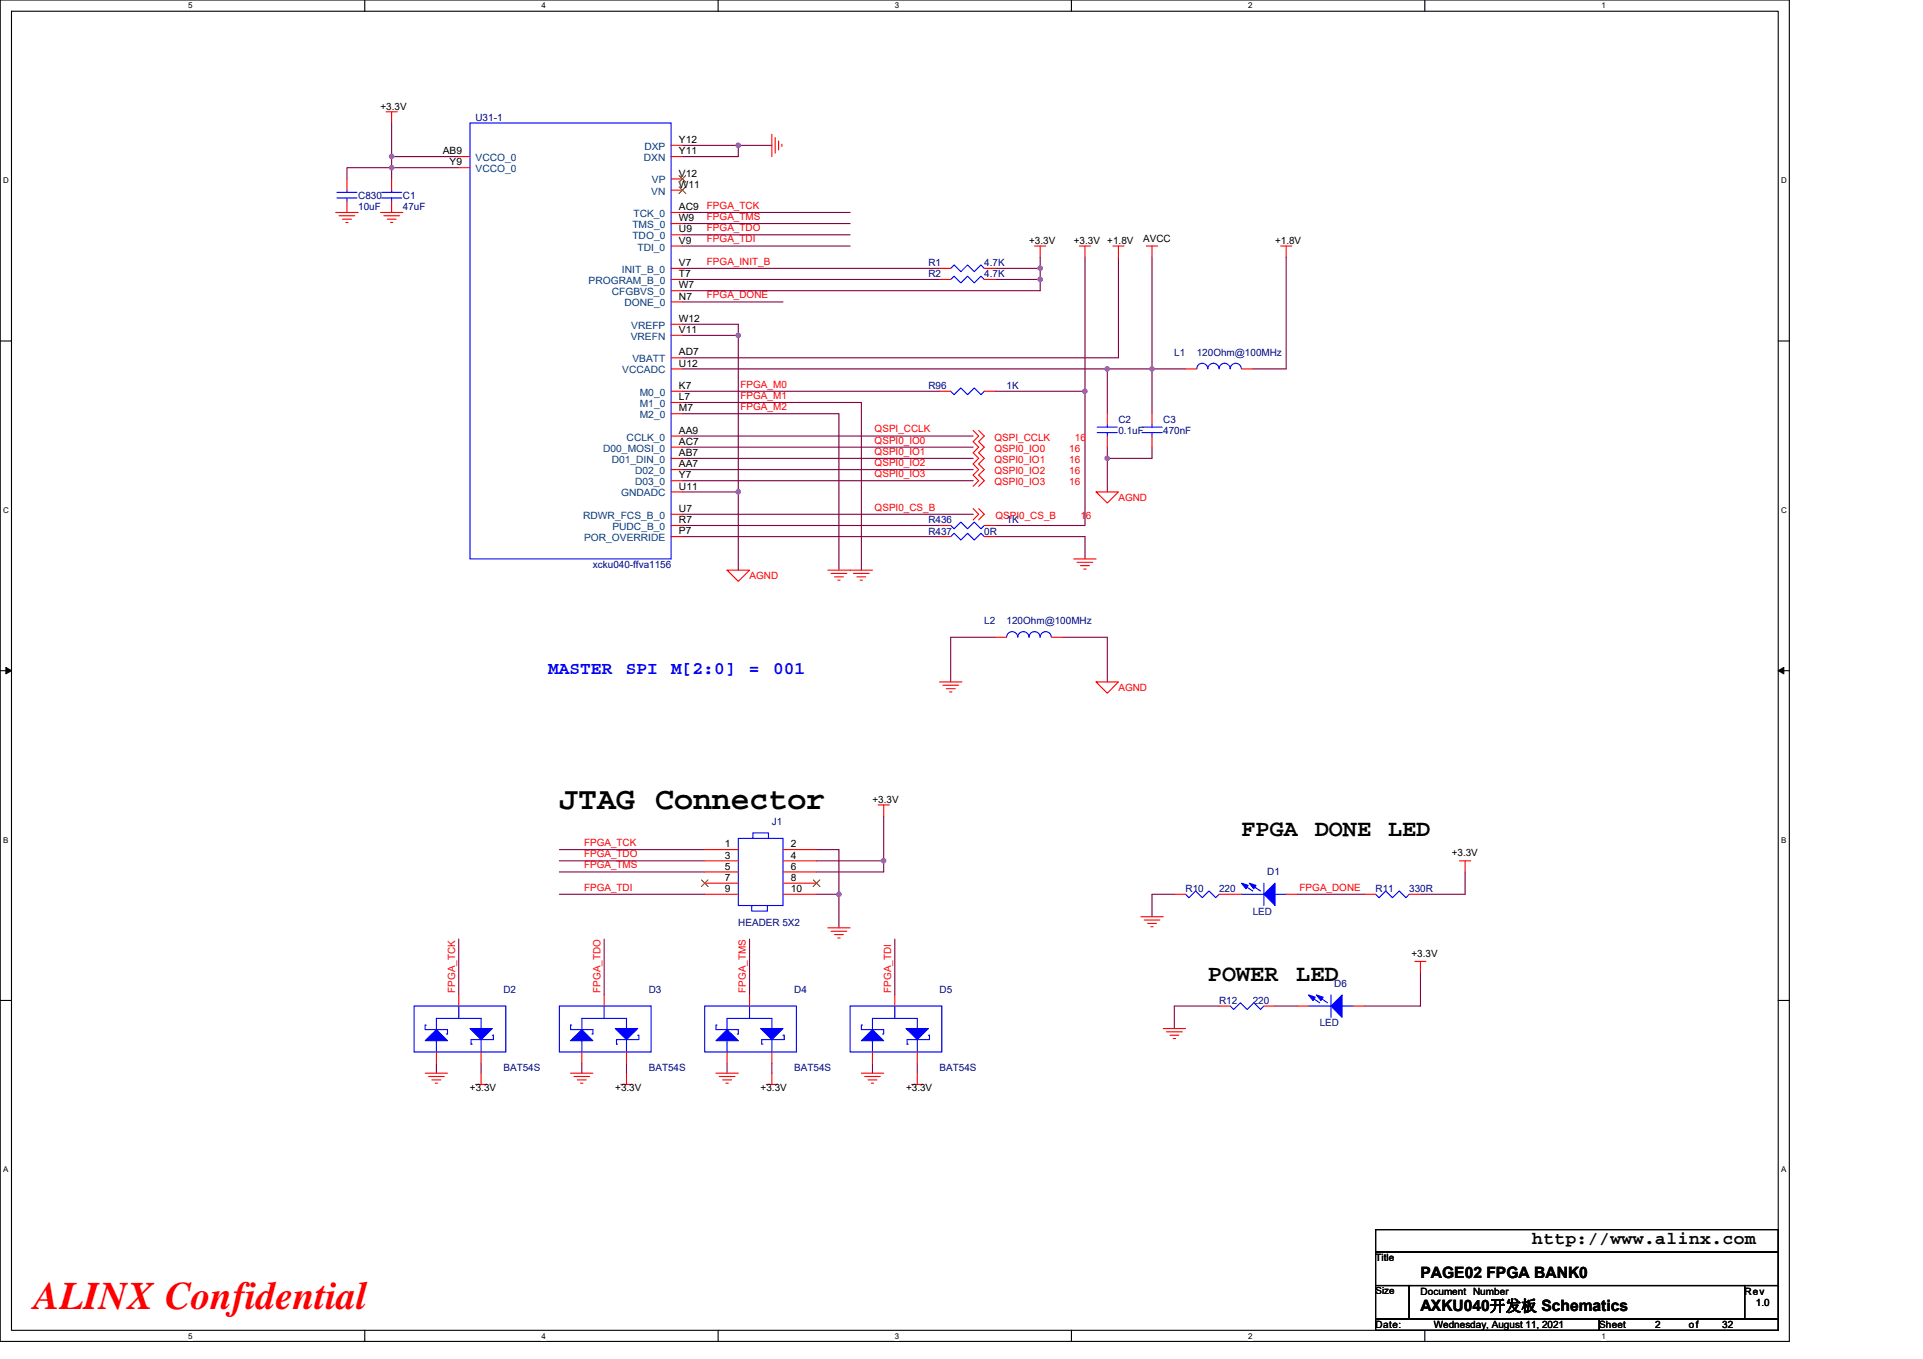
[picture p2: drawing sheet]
<svg xmlns="http://www.w3.org/2000/svg" width="297mm" height="210mm" viewBox="0 0 297 210" stroke-linecap="round" stroke-linejoin="round" font-family="sans-serif">
<path d="M0 0h276.4v207.3h-276.4zM1.8 1.7h272.9v203.8h-272.9z" fill="none" stroke="#000" stroke-width=".17"/>
<g fill="#fff">
<path d="M29.1 .2h.6v1.4h-.6z"/>
<path d="M29.1 205.7h.6v1.4h-.6z"/>
</g>
<path d="M56.3 0v1.7M56.3 205.5v1.8" fill="none" stroke="#000" stroke-width=".17"/>
<g fill="#fff">
<path d="M83.6 .2h.7v1.4h-.7z"/>
<path d="M83.6 205.7h.7v1.4h-.7z"/>
</g>
<path d="M110.9 0v1.7M110.9 205.5v1.8" fill="none" stroke="#000" stroke-width=".17"/>
<g fill="#fff">
<path d="M138.2 .2h.7v1.4h-.7z"/>
<path d="M138.2 205.7h.7v1.4h-.7z"/>
</g>
<path d="M165.5 0v1.7M165.5 205.5v1.8" fill="none" stroke="#000" stroke-width=".17"/>
<g fill="#fff">
<path d="M192.8 .2h.6v1.4h-.6z"/>
<path d="M192.8 205.7h.6v1.4h-.6z"/>
</g>
<path d="M220.1 0v1.7M220.1 205.5v1.8" fill="none" stroke="#000" stroke-width=".17"/>
<g fill="#fff">
<path d="M247.4 .2h.6v1.4h-.6z"/>
<path d="M247.4 205.7h.6v1.4h-.6z"/>
<path d="M.5 27.2h.8v1.4h-.8z"/>
<path d="M275.1 27.2h.9v1.4h-.9z"/>
<path d="M.5 78.1h.8v1.4h-.8z"/>
<path d="M275.1 78.1h.9v1.4h-.9z"/>
</g>
<path d="M0 52.7h1.8M274.7 52.7h1.7" fill="none" stroke="#000" stroke-width=".17"/>
<g fill="#fff">
<path d="M.5 129.1h.8v1.4h-.8z"/>
<path d="M275.1 129.1h.8v1.4h-.8z"/>
</g>
<path d="M0 103.6h1.8M274.7 103.6h1.7" fill="none" stroke="#000" stroke-width=".17"/>
<path d="M.9 103.1l.9 .5-.9 .5zM274.7 103.6l.8-.5v1z" fill="#000" stroke="#000" stroke-width=".15"/>
<g fill="#fff">
<path d="M.5 180h.8v1.4h-.8z"/>
<path d="M275.1 180h.8v1.4h-.8z"/>
</g>
<path d="M0 154.6h1.8M274.7 154.6h1.7M212.5 190h62.2v3.5h-62.2zM212.5 193.5h62.2v5.1h-62.2zM212.5 198.6h5.2v5.2h-5.2zM217.7 198.6h51.8v5.2h-51.8zM269.5 198.6h5.2v5.2h-5.2zM212.5 203.8h34.5v1.7h-34.5zM247 203.8h27.7v1.7h-27.7z" fill="none" stroke="#000" stroke-width=".17"/>
<g fill="none" stroke="#800040" stroke-width=".17">
<path d="M60.5 19v5.2M60.5 25.9h10.4M60.5 24.2v1.7M60.5 25.9v1.7M60.5 25.9h-6.9v1.7M60.5 24.2h10.4M105.4 36.3h25.9M105.4 32.8h25.9M105.4 34.5h25.9M105.4 22.5h8.6M105.4 38h25.9M114 22.5v1.7h-8.6"/>
<path d="M114 22.5h5.2M160.7 39.7v1.8M167.6 39.7v20.8M172.8 39.7v15.6h-67.4M177.9 39.7v17.3h5.2M198.7 39.7v17.3h-5.2M105.4 50.1h8.6v1.7M105.4 43.2h39.7M105.4 41.5h39.7M105.4 46.7h15.5M105.4 51.8h8.6M105.4 57h65.6v6.9"/>
<path d="M114 51.8v24.2M153.8 41.5h6.9M153.8 43.2h6.9M160.7 41.5v1.7M160.7 43.2v1.7h-55.3M171 57h6.9v6.9M105.4 76h8.6v12.1M105.4 62.2h27.7v25.9M105.4 69.1h44.9M105.4 70.8h44.9M105.4 72.6h44.9M105.4 74.3h44.9"/>
<path d="M105.4 79.5h44.9M105.4 67.4h44.9M105.4 63.9h24.2v24.2M105.4 60.5h39.7M153.8 60.5h13.8M167.6 60.5v20.7h-13.8M171 69.1v1.7M171 70.8v5.2M177.9 69.1v1.7h-6.9M105.4 81.2h39.7M105.4 82.9h39.7M153.8 98.5h-6.9v6.9"/>
<path d="M153.8 82.9h13.8v3.5M164.1 98.5h6.9v6.9M86.4 131.3h22.5M86.4 133h22.5M86.4 134.7h22.5M86.4 138.2h22.5M126.1 133h10.4M126.1 131.3h3.5v6.9M126.1 138.2h3.5M129.6 138.2v5.2M136.5 133v1.7h-10.4M136.5 126.1v6.9"/>
<path d="M181.4 138.2h-3.5v3.4M200.4 138.2h10.4M226.3 134.7v3.5h-6.9M70.9 145.1v8.6M93.3 145.1v8.6M115.8 145.1v8.6M138.2 145.1v8.6M188.3 155.4h-6.9v3.5M197 155.4h3.4M219.4 150.3v5.1h-8.6M67.4 164.3v1.5M74.3 164.3v1.5"/>
<path d="M89.9 164.3v1.5M96.8 164.3v1.5M112.3 164.3v1.5M119.2 164.3v1.5M134.8 164.3v1.5M141.7 164.3v1.5"/>
</g>
<g fill="#f0f" stroke="#f0f" stroke-width=".17">
<circle cx="114" cy="76" r=".34"/>
<circle cx="114" cy="51.8" r=".34"/>
<circle cx="171" cy="57" r=".34"/>
<circle cx="177.9" cy="57" r=".34"/>
<circle cx="60.5" cy="24.2" r=".34"/>
<circle cx="60.5" cy="25.9" r=".34"/>
<circle cx="129.6" cy="138.2" r=".34"/>
<circle cx="136.5" cy="133" r=".34"/>
<circle cx="171" cy="70.8" r=".33"/>
<circle cx="167.6" cy="60.4" r=".34"/>
<circle cx="114" cy="22.5" r=".34"/>
<circle cx="160.7" cy="41.4" r=".34"/>
<circle cx="160.7" cy="43.2" r=".34"/>
</g>
<g fill="none" stroke="#f00" stroke-width=".17">
<path d="M59.6 17.3h1.8M60.5 17.3v1.7M51.9 32.8h3.4M52.4 33.3h2.4M52.9 33.9h1.4M53.4 34.4h.4M53.6 27.6v1.8M53.6 31.1v1.7M58.8 32.8h3.4M59.3 33.3h2.4M59.8 33.9h1.4M60.3 34.4h.4"/>
<path d="M60.5 27.6v1.8M60.5 31.1v1.7M70.9 24.2h1.7M70.9 25.9h1.7M103.7 32.8h1.7M103.7 36.3h1.7M103.7 38h1.7M103.7 34.5h1.7M103.7 24.2h1.7M103.7 22.5h1.7M103.7 29.4h1.7M103.7 27.6h1.7"/>
<path d="M119.2 20.7v3.5M119.7 21.3v2.4M120.3 21.8v1.4M120.8 22.3v.3M159.8 38h1.7M160.7 38v1.7M166.7 38h1.7M167.6 38v1.7M171.9 38h1.7M172.8 38v1.7M177.1 38h1.7M177.9 38v1.7"/>
<path d="M197.8 38h1.7M198.7 38v1.7M103.7 55.3h1.7M103.7 46.7h1.7M103.7 43.2h1.7M103.7 57h1.7M103.7 51.8h1.7M103.7 41.5h1.7M103.7 50.1h1.7M103.7 44.9h1.7M145.1 43.2h1.8M145.1 41.5h1.8"/>
<path d="M152 43.2h1.8M152 41.5h1.8M183.1 57h1.8M191.8 57h1.7M103.7 72.6h1.7M103.7 67.4h1.7M103.7 70.8h1.7M103.7 69.1h1.7M103.7 60.5h1.7M103.7 62.2h1.7M103.7 63.9h1.7M103.7 76h1.7"/>
<path d="M103.7 79.5h1.7M103.7 74.3h1.7M145.1 60.5h1.8M150.3 66.5l.9 .9-.9 .8 .9 .9-.9 .9 .9 .8-.9 .9 .9 .9-.9 .8 .9 .9-.9 .8M150.3 78.6l.9 .9-.9 .8M151.2 66.5l.8 .9-.8 .8 .8 .9-.8 .9 .8 .8-.8 .9 .8 .9-.8 .8 .8 .9-.8 .8M151.2 78.6l.8 .9-.8 .8M152 60.5h1.8M169.3 76h3.5l-1.8 1.7zM171 63.9v1.7M171 67.4v1.7M177.9 63.9v1.7"/>
<path d="M177.9 67.4v1.7M103.7 82.9h1.7M103.7 81.2h1.7M112.3 88.1h3.5l-1.8 1.7zM127.9 88.1h6.9M128.4 88.6h2.4M128.9 89.1h1.4M129.4 89.6h.4M131.8 88.6h2.5M132.4 89.1h1.3M132.9 89.6h.3M145.1 81.2h1.8"/>
<path d="M145.1 82.9h1.8M152 81.2h1.8M152 82.9h1.8M153.8 98.5h1.7M162.4 98.5h1.7M165.9 86.4h3.4M166.4 86.9h2.4M166.9 87.4h1.4M167.4 87.9h.4M145.1 105.4h3.5M145.6 105.9h2.5M146.2 106.4h1.3"/>
<path d="M146.7 106.9h.3M169.3 105.4h3.5l-1.8 1.7zM108.9 131.3h5.1M108.9 133h5.1M108.9 134.7h5.1M108.9 136.5h5.1M108.9 138.2h5.1M120.9 131.3h5.2M120.9 133h5.2M120.9 134.7h5.2M120.9 136.5h5.2M120.9 138.2h5.2"/>
<path d="M135.6 124.4h1.8M136.5 124.4v1.7M181.4 138.2h1.7M188.3 138.2h3.5M198.7 138.2h1.7M210.8 138.2h1.7M217.7 138.2h1.7M225.4 133h1.8M226.3 133v1.7M70.9 153.7v1.7M93.3 153.7v1.7M115.8 153.7v1.7"/>
<path d="M127.9 143.4h3.4M128.4 143.9h2.4M128.9 144.4h1.4M129.4 144.9h.4M138.2 153.7v1.7M176.2 141.6h3.5M176.7 142.2h2.5M177.3 142.7h1.3M177.8 143.2h.3M179.7 158.9h3.4M180.2 159.4h2.4M180.7 160h1.4"/>
<path d="M188.3 155.4h1.7M195.2 155.4h1.8M200.4 155.4h1.7M209 155.4h1.8M218.5 148.5h1.8M219.4 148.5v1.8M65.7 165.8h3.4M66.2 166.3h2.4M66.7 166.9h1.4M67.2 167.4h.4M67.4 162.5v1.8M73.4 167.6h1.8"/>
<path d="M74.3 165.8v1.8M74.3 162.5v1.8M88.1 165.8h3.5M88.6 166.3h2.5M89.2 166.9h1.3M89.7 167.4h.3M89.9 162.5v1.8M95.9 167.6h1.7M96.8 165.8v1.8M96.8 162.5v1.8M110.6 165.8h3.4M111.1 166.3h2.4"/>
<path d="M111.6 166.9h1.4M112.1 167.4h.4M112.3 162.5v1.8M118.4 167.6h1.7M119.2 165.8v1.8M119.2 162.5v1.8M133.1 165.8h3.4M133.6 166.3h2.4M134.1 166.9h1.4M134.6 167.4h.3M134.8 162.5v1.8M140.8 167.6h1.7"/>
<path d="M141.7 165.8v1.8M141.7 162.5v1.8M181.2 160.5h.4"/>
</g>
<g fill="none" stroke="#00f" stroke-width=".17">
<path d="M72.6 19h31.1v67.4h-31.1zM52 30.6h3.1M52 29.7h3.1M53.6 29.4v.3M53.6 30.6v.5M58.9 30.6h3.2M58.9 29.7h3.2M60.5 29.4v.3M60.5 30.6v.5M146.9 43.2l.5-.5 1 1 1.1-1 1 1 1-1 .5 .5M146.9 41.5l.5-.6 1 1.1 1.1-1.1 1 1.1 1-1.1 .5 .6M186.6 57a.85 .85 0 0 0-.9-.9 .85 .85 0 0 0-.8 .9"/>
<path d="M188.3 57a.86 .86 0 0 0-.9-.9 .86 .86 0 0 0-.8 .9M190 57a.85 .85 0 0 0-.8-.9 .85 .85 0 0 0-.9 .9M191.7 57a.86 .86 0 0 0-.8-.9 .86 .86 0 0 0-.9 .9M146.9 60.5l.5 .5 1-1.1 1.1 1.1 1-1.1 1 1.1 .5-.5M169.5 66.8h3.1M169.5 66h3.1M171 65.6v.4M171 66.8v.6M176.4 66.8h3.1M176.4 66h3.1M177.9 65.6v.4M177.9 66.8v.6"/>
<path d="M146.9 82.9l.5-.5 1 1 1.1-1 1 1 1-1 .5 .5M146.9 81.2l.5 .5 1-1 1.1 1 1-1 1 1 .5-.5M160.7 98.4a.86 .86 0 0 0-.9-.8 .86 .86 0 0 0-.9 .8 .87 .87 0 0 0-.8-.8 .87 .87 0 0 0-.9 .8 .86 .86 0 0 0-.9-.8 .86 .86 0 0 0-.8 .8M162.4 98.4a.86 .86 0 0 0-.9-.8 .86 .86 0 0 0-.8 .8M114 129.5h6.9v10.4h-6.9zM116.1 139.9v.9h2.4v-.9M116.3 129.5v-.8h2.4v.8M183.1 138.2l.5 .5 1.1-1 1 1 1-1 1.1 1 .5-.5M191.8 138.2h3.4M191.9 136.6l1.6 1.1M193.1 136.6l1.6 1.1M195.2 136.5v3.4"/>
<path d="M197 138.2h1.7M212.5 138.2l.5 .5 1.1-1 1 1 1-1 1.1 1 .5-.5M64 155.4h14.1v7.1h-14.1zM65.8 158.4h-.1v.7h3.4v.7h-.1M70.9 155.4v2M74.3 158.9v-1.5h-6.9v1.7M76 160h.2v.6h-3.4v.7h.1M86.4 155.4h14.2v7.1h-14.2zM88.3 158.4h-.2v.7h3.5v.7h-.2M93.3 155.4v2M96.8 158.9v-1.5h-6.9v1.7M98.5 160h.2v.6h-3.5v.7h.2"/>
<path d="M108.9 155.4h14.1v7.1h-14.1zM110.8 158.4h-.2v.7h3.4v.7h-.1M115.8 155.4v2M119.2 158.9v-1.5h-6.9v1.7M120.9 160h.2v.6h-3.4v.7h.2M131.3 155.4h14.2v7.1h-14.2zM133.2 158.4h-.1v.7h3.4v.7h-.2M138.2 155.4v2M141.7 158.9v-1.5h-6.9v1.7M143.4 160h.2v.6h-3.5v.7h.2M190 155.4l.6 .6 1-1.1 1 1.1 1.1-1.1 1 1.1 .5-.6M202.1 155.4h3.5"/>
<path d="M202.3 153.9l1.6 1M203.5 153.9l1.6 1M205.6 153.7v3.5M207.3 155.4h1.7M67.4 160.8v1.7M74.3 160.6v1.9M89.9 160.8v1.7M96.8 160.6v1.9M112.3 160.8v1.7M119.2 160.6v1.9M134.8 160.8v1.7M141.7 160.6v1.9"/>
</g>
<g fill="#00f" stroke="#00f" stroke-width=".17">
<path d="M65.7 160.8l1.7-1.7 1.7 1.7z" fill-rule="evenodd"/>
<path d="M72.6 158.9h3.4l-1.7 1.7z" fill-rule="evenodd"/>
<path d="M134.8 159.1l1.7 1.7h-3.4z" fill-rule="evenodd"/>
<path d="M140 158.9h3.4l-1.7 1.7z" fill-rule="evenodd"/>
<path d="M207.3 153.7v3.5l-1.7-1.8z" fill-rule="evenodd"/>
<path d="M203.3 153.7l1.1 .4-.4 .5z" fill-rule="evenodd"/>
<path d="M202.1 153.7l1.1 .4-.4 .5z" fill-rule="evenodd"/>
<path d="M112.3 159.1l1.7 1.7h-3.4z" fill-rule="evenodd"/>
<path d="M117.5 158.9h3.4l-1.7 1.7z" fill-rule="evenodd"/>
<path d="M88.1 160.8l1.8-1.7 1.7 1.7z" fill-rule="evenodd"/>
<path d="M95 158.9h3.5l-1.7 1.7z" fill-rule="evenodd"/>
<path d="M195.2 138.2l1.8-1.7v3.4z" fill-rule="evenodd"/>
<path d="M193 136.5l1 .3-.3 .5z" fill-rule="evenodd"/>
<path d="M191.8 136.5l1 .3-.3 .5z" fill-rule="evenodd"/>
</g>
<path d="M104.9 28.9l1 1M104.9 27.1l1 1.1M105.9 28.9l-1 1M105.9 27.1l-1 1.1M108.3 136l1.1 1M109.4 136l-1.1 1M125.6 136l1.1 1M126.6 136l-1 1" fill="none" stroke="#804000" stroke-width=".15"/>
<text font-size="6" fill="#f00" x="5.2" y="202.3">ALINX Confidential</text>
<text font-size="4.9" x="86.4" y="125">JTAG Connector</text>
<g font-size="3.6">
<text x="191.8" y="129.1">FPGA</text>
<text x="203.1" y="129.1">DONE</text>
<text x="214.4" y="129.1">LED</text>
<text x="186.6" y="151.6">POWER</text>
<text x="200.2" y="151.6">LED</text>
</g>
<g font-size="2.8" fill="#00f">
<text x="84.7" y="104.2">MASTER</text>
<text x="96.7" y="104.2">SPI</text>
<text x="103.7" y="104.2">M[2:0]</text>
<text x="115.7" y="104.2">=</text>
<text x="119.4" y="104.2">001</text>
</g>
<text font-size="2.8" x="236.7" y="192.3">http://www.alinx.com</text>
<g font-size="2.4">
<text x="219.4" y="197.4">PAGE02 FPGA BANK0</text>
<text x="219.4" y="202.6">AXKU040开发板 Schematics</text>
</g>
<g font-size="1.5">
<text x="58.8" y="17">+3.3V</text>
<text x="68.4" y="23.8">AB9</text>
<text x="104.9" y="23.8">Y11</text>
<text x="104.9" y="22.1">Y12</text>
<text x="69.4" y="25.5">Y9</text>
<text x="104.9" y="27.3">V12</text>
<text x="104.9" y="29">W11</text>
<text x="104.9" y="35.9">U9</text>
<text x="104.9" y="34.2">W9</text>
<text x="104.9" y="32.5">AC9</text>
<text x="104.9" y="41.1">V7</text>
<text x="104.9" y="37.7">V9</text>
<text x="159" y="37.7">+3.3V</text>
<text x="165.9" y="37.7">+3.3V</text>
<text x="171" y="37.7">+1.8V</text>
<text x="176.6" y="37.3">AVCC</text>
<text x="197" y="37.7">+1.8V</text>
<text x="104.9" y="46.3">N7</text>
<text x="104.9" y="42.8">T7</text>
<text x="104.9" y="44.6">W7</text>
<text x="104.9" y="51.5">V11</text>
<text x="104.9" y="49.7">W12</text>
<text x="104.9" y="54.9">AD7</text>
<text x="104.9" y="56.6">U12</text>
<text x="104.9" y="60.1">K7</text>
<text x="104.9" y="61.8">L7</text>
<text x="104.9" y="63.6">M7</text>
<text x="104.9" y="67">AA9</text>
<text x="104.9" y="68.7">AC7</text>
<text x="104.9" y="70.5">AB7</text>
<text x="104.9" y="75.6">U11</text>
<text x="104.9" y="72.2">AA7</text>
<text x="104.9" y="73.9">Y7</text>
<text x="104.9" y="82.6">P7</text>
<text x="104.9" y="80.8">R7</text>
<text x="104.9" y="79.1">U7</text>
<text x="134.8" y="124">+3.3V</text>
<text x="111.9" y="130.9">1</text>
<text x="122.1" y="130.9">2</text>
<text x="111.9" y="132.7">3</text>
<text x="111.9" y="134.4">5</text>
<text x="111.9" y="136.1">7</text>
<text x="111.9" y="137.8">9</text>
<text x="122.1" y="132.7">4</text>
<text x="122.1" y="134.4">6</text>
<text x="122.1" y="136.1">8</text>
<text x="122.1" y="137.8">10</text>
<text x="224.2" y="132.3">+3.3V</text>
<text x="218" y="147.9">+3.3V</text>
<text x="72.6" y="168.6">+3.3V</text>
<text x="95" y="168.6">+3.3V</text>
<text x="117.5" y="168.6">+3.3V</text>
<text x="140" y="168.6">+3.3V</text>
<text x="212.5" y="194.9">Title</text>
<text x="212.5" y="200">Size</text>
<text x="219.4" y="200">Document Number</text>
<text x="269.5" y="200">Rev</text>
<text x="271.2" y="201.8">1.0</text>
<text x="212.5" y="205.2">Date:</text>
<text x="221.5" y="205.2">Wednesday, August 11, 2021</text>
<text x="247" y="205.2">Sheet</text>
<text x="255.7" y="205.2">2</text>
<text x="260.9" y="205.2">of</text>
<text x="266" y="205.2">32</text>
</g>
<g font-size="1.5" fill="#000080">
<text x="73.4" y="18.7">U31-1</text>
<text x="55.3" y="30.8">C830</text>
<text x="55.3" y="32.5">10uF</text>
<text x="62.2" y="30.8">C1</text>
<text x="62.2" y="32.5">47uF</text>
<text x="143.4" y="41.1">R1</text>
<text x="152" y="41.1">4.7K</text>
<text x="143.4" y="42.9">R2</text>
<text x="152" y="42.9">4.7K</text>
<text x="181.4" y="54.9">L1</text>
<text x="184.9" y="54.9">120Ohm@100MHz</text>
<text x="143.4" y="60.1">R96</text>
<text x="155.5" y="60.1">1K</text>
<text x="172.8" y="65.3">C2</text>
<text x="179.7" y="65.3">C3</text>
<text x="172.8" y="67">0.1uF</text>
<text x="179.7" y="67">470nF</text>
<text x="143.4" y="80.9">R436</text>
<text x="143.4" y="82.6">R437</text>
<text x="152" y="82.6">0R</text>
<text x="155.5" y="80.9">1K</text>
<text x="91.6" y="87.8">xcku040-ffva1156</text>
<text x="152" y="96.4">L2</text>
<text x="155.5" y="96.4">120Ohm@100MHz</text>
<text x="119.2" y="127.5">J1</text>
<text x="183.1" y="137.9">R10</text>
<text x="188.3" y="137.9">220</text>
<text x="195.7" y="135.3">D1</text>
<text x="212.5" y="137.9">R11</text>
<text x="217.7" y="137.9">330R</text>
<text x="114" y="143">HEADER 5X2</text>
<text x="193.5" y="141.3">LED</text>
<text x="77.8" y="153.4">D2</text>
<text x="100.2" y="153.4">D3</text>
<text x="122.7" y="153.4">D4</text>
<text x="145.1" y="153.4">D5</text>
<text x="188.3" y="155.1">R12</text>
<text x="193.5" y="155.1">220</text>
<text x="206.1" y="152.5">D6</text>
<text x="203.9" y="158.6">LED</text>
<text x="77.8" y="165.5">BAT54S</text>
<text x="100.2" y="165.5">BAT54S</text>
<text x="122.7" y="165.5">BAT54S</text>
<text x="145.1" y="165.5">BAT54S</text>
</g>
<g font-size="1.5" fill="#004080">
<text x="99.5" y="23.2">DXP</text>
<text x="73.5" y="24.9">VCCO_0</text>
<text x="73.5" y="26.6">VCCO_0</text>
<text x="99.5" y="24.9">DXN</text>
<text x="100.7" y="28.3">VP</text>
<text x="97.7" y="35.2">TMS_0</text>
<text x="97.9" y="33.5">TCK_0</text>
<text x="100.6" y="30.1">VN</text>
<text x="97.7" y="37">TDO_0</text>
<text x="98.5" y="38.7">TDI_0</text>
<text x="90.9" y="43.9">PROGRAM_B_0</text>
<text x="94.5" y="45.6">CFGBVS_0</text>
<text x="96.1" y="42.2">INIT_B_0</text>
<text x="96.5" y="47.3">DONE_0</text>
<text x="97.4" y="52.5">VREFN</text>
<text x="97.5" y="50.8">VREFP</text>
<text x="96.1" y="57.7">VCCADC</text>
<text x="97.7" y="56">VBATT</text>
<text x="98.8" y="61.2">M0_0</text>
<text x="98.8" y="62.9">M1_0</text>
<text x="98.8" y="64.6">M2_0</text>
<text x="93.2" y="69.8">D00_MOSI_0</text>
<text x="94.5" y="71.5">D01_DIN_0</text>
<text x="96.8" y="68.1">CCLK_0</text>
<text x="95.9" y="76.7">GNDADC</text>
<text x="98.1" y="73.3">D02_0</text>
<text x="98.1" y="75">D03_0</text>
<text x="90.1" y="80.2">RDWR_FCS_B_0</text>
<text x="90.2" y="83.6">POR_OVERRIDE</text>
<text x="94.6" y="81.9">PUDC_B_0</text>
</g>
<g font-size="1.5" fill="#f00">
<text x="109.2" y="35.7">FPGA_TDO</text>
<text x="109.2" y="32.3">FPGA_TCK</text>
<text x="109.2" y="34">FPGA_TMS</text>
<text x="109.2" y="37.5">FPGA_TDI</text>
<text x="109.2" y="40.9">FPGA_INIT_B</text>
<text x="109.2" y="46.1">FPGA_DONE</text>
<text x="114.4" y="59.9">FPGA_M0</text>
<text x="114.4" y="63.4">FPGA_M2</text>
<text x="114.4" y="61.6">FPGA_M1</text>
<text x="135.1" y="66.8">QSPI_CCLK</text>
<text x="135.1" y="68.5">QSPI0_IO0</text>
<text x="135.1" y="70.3">QSPI0_IO1</text>
<text x="153.6" y="68.1">QSPI_CCLK</text>
<text x="153.6" y="69.8">QSPI0_IO0</text>
<text x="153.6" y="71.5">QSPI0_IO1</text>
<text x="165.2" y="69.8">16</text>
<text x="165.2" y="71.5">16</text>
<text x="166" y="68.1">16</text>
<text x="135.1" y="72">QSPI0_IO2</text>
<text x="135.1" y="73.7">QSPI0_IO3</text>
<text x="153.6" y="73.3">QSPI0_IO2</text>
<text x="153.6" y="75">QSPI0_IO3</text>
<text x="165.2" y="73.3">16</text>
<text x="165.2" y="75">16</text>
<text x="172.8" y="77.4">AGND</text>
<text x="135.1" y="78.9">QSPI0_CS_B</text>
<text x="153.8" y="80.2">QSPI0_CS_B</text>
<text x="166.9" y="80.2">16</text>
<text x="115.8" y="89.5">AGND</text>
<text x="172.8" y="106.8">AGND</text>
<text x="90.2" y="130.7">FPGA_TCK</text>
<text x="90.2" y="132.5">FPGA_TDO</text>
<text x="90.2" y="134.2">FPGA_TMS</text>
<text x="90.2" y="137.6">FPGA_TDI</text>
<text x="200.7" y="137.6">FPGA_DONE</text>
<text x="70.3" y="153.4" transform="rotate(-90 70.3 153.4)">FPGA_TCK</text>
<text x="92.8" y="153.4" transform="rotate(-90 92.8 153.4)">FPGA_TDO</text>
<text x="115.2" y="153.4" transform="rotate(-90 115.2 153.4)">FPGA_TMS</text>
<text x="137.7" y="153.4" transform="rotate(-90 137.7 153.4)">FPGA_TDI</text>
</g>
<g font-size="1.2">
<text x="29.1" y="1.3">5</text>
<text x="83.6" y="1.3">4</text>
<text x="138.2" y="1.3">3</text>
<text x="192.8" y="1.3">2</text>
<text x="247.4" y="1.3">1</text>
<text x=".5" y="28.3">D</text>
<text x="275.1" y="28.3">D</text>
<text x=".5" y="79.2">C</text>
<text x="275.1" y="79.2">C</text>
<text x=".5" y="130.2">B</text>
<text x="275.1" y="130.2">B</text>
<text x=".5" y="181.1">A</text>
<text x="275.1" y="181.1">A</text>
<text x="29.1" y="206.8">5</text>
<text x="83.6" y="206.8">4</text>
<text x="138.2" y="206.8">3</text>
<text x="192.8" y="206.8">2</text>
<text x="247.4" y="206.8">1</text>
</g>
</svg>
